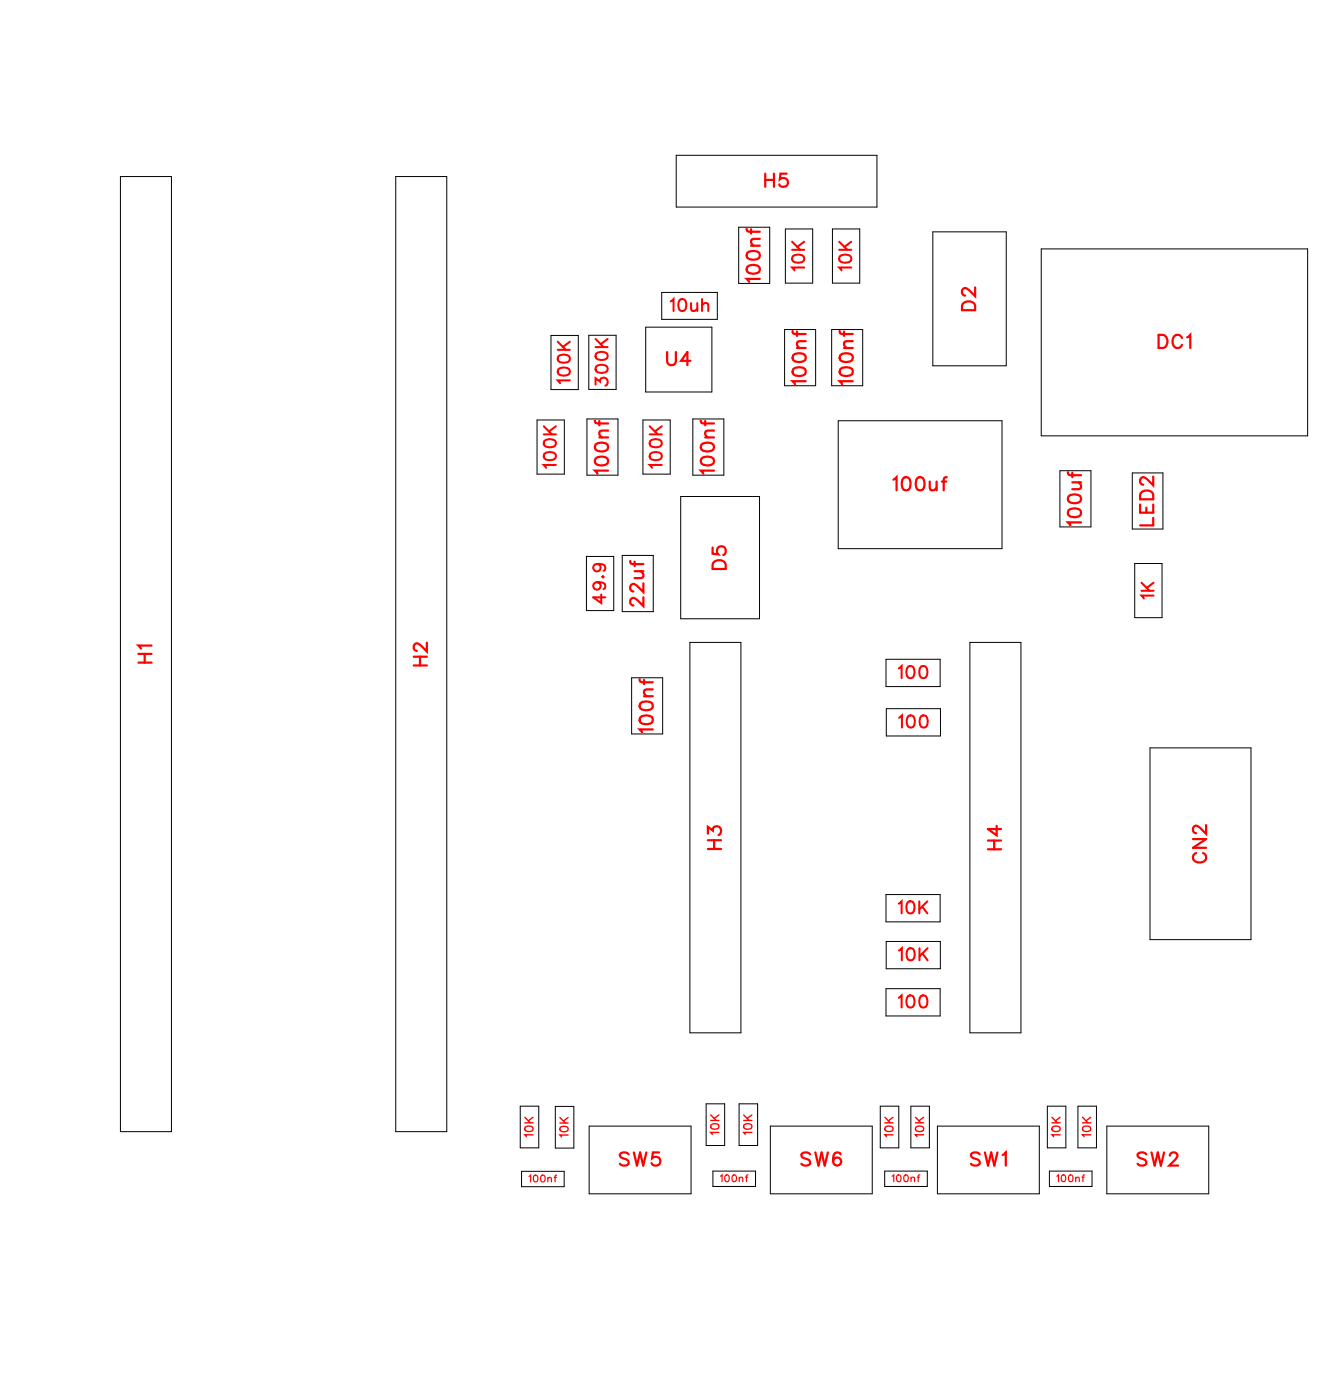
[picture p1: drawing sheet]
<svg xmlns="http://www.w3.org/2000/svg" width="72mm" height="76mm" viewBox="0 0 72 76" stroke-linecap="round" stroke-linejoin="round" font-family="sans-serif">
<g fill="none" stroke="#000" stroke-width=".05">
<path d="M6.5 9.5h2.8v51.6h-2.8zM21.4 9.5h2.7v51.6h-2.7zM29.7 18.1h1.5v2.9h-1.5zM31.8 18.1h1.5v2.9h-1.5zM34.8 17.7h3.6v3.5h-3.6zM35.7 15.8h3v1.4h-3zM36.5 8.4h10.8v2.8h-10.8zM39.9 12.3h1.6v3h-1.6zM42.3 17.8h1.7v3h-1.7zM42.4 12.4h1.5v2.9h-1.5zM44.9 17.8h1.7v3h-1.7zM44.9 12.4h1.5v2.9h-1.5z"/>
<path d="M50.3 12.5h4v7.2h-4zM56.2 13.4h14.4v10.1h-14.4zM29 22.7h1.5v2.9h-1.5zM31.7 30h1.4v3h-1.4zM31.7 22.6h1.7v3h-1.7zM33.6 30h1.7v3h-1.7zM34.1 36.6h1.7v3h-1.7zM34.7 22.7h1.5v2.9h-1.5zM36.7 26.8h4.3v6.6h-4.3zM37.2 34.7h2.8v21h-2.8zM37.4 22.6h1.7v3h-1.7zM45.2 22.7h8.9v6.9h-8.9z"/>
<path d="M47.8 35.6h2.9v1.5h-2.9zM47.8 38.3h3v1.4h-3zM52.3 34.7h2.8v21h-2.8zM57.2 25.4h1.7v3h-1.7zM61.1 25.5h1.7v3.1h-1.7zM61.2 30.4h1.5v2.9h-1.5zM28.1 59.7h1v2.3h-1zM30 59.7h1v2.3h-1zM38.1 59.6h1v2.2h-1zM39.9 59.6h1v2.2h-1zM47.5 59.7h1v2.3h-1zM47.8 48.3h2.9v1.5h-2.9z"/>
<path d="M47.8 53.4h2.9v1.4h-2.9zM47.8 50.8h3v1.5h-3zM49.2 59.7h1v2.3h-1zM56.5 59.7h1v2.3h-1zM58.2 59.7h1v2.3h-1zM62.1 40.4h5.4v10.3h-5.4zM28.1 63.2h2.3v.9h-2.3zM31.8 60.8h5.5v3.6h-5.5zM38.5 63.2h2.3v.8h-2.3zM41.6 60.8h5.5v3.6h-5.5zM47.7 63.2h2.3v.8h-2.3zM50.6 60.8h5.5v3.6h-5.5z"/>
<path d="M56.6 63.2h2.3v.8h-2.3zM59.7 60.8h5.5v3.6h-5.5z"/>
</g>
<g fill="none" stroke="#f00" stroke-width=".12">
<path d="M36 19v.5l.2 .2 .2-.1 .1-.6M37.3 19.5h-.5l.3-.5v.7M40.3 12.3l.1 .2h.6M40.3 14.4l.3-.1a.3 .3 0 0 1 .4 .3 .38 .38 0 0 1-.4 .2 .38 .38 0 0 1-.3-.3zM40.3 13.6l.3-.1a.3 .3 0 0 1 .4 .3 .38 .38 0 0 1-.4 .2 .38 .38 0 0 1-.3-.3zM40.5 13.3h.5M40.5 12.4v.2M41 15.1h-.7l.1 .1M41 12.9h-.4l-.1 .2 .2 .2M41.3 9.4v.7M41.3 9.7h.5M41.8 9.4v.7"/>
<path d="M42.5 9.4h-.4v.3a.25 .25 0 0 1 .4 0 .25 .25 0 0 1-.1 .3 .25 .25 0 0 1-.3-.1M42.8 17.9l.1 .1h.6M42.8 19.9l.3-.1a.3 .3 0 0 1 .4 .3 .38 .38 0 0 1-.4 .2 .38 .38 0 0 1-.3-.3zM42.8 19.2l.3-.1a.3 .3 0 0 1 .4 .2 .38 .38 0 0 1-.4 .2 .38 .38 0 0 1-.3-.2zM43 18.8h.5M43 17.9v.2M43.5 18.4h-.5v.2l.1 .2M45.3 17.9l.2 .1h.5M45.4 19.9l.2-.1a.3 .3 0 0 1 .4 .3 .38 .38 0 0 1-.4 .2 .38 .38 0 0 1-.3-.3zM45.4 19.2l.2-.1a.3 .3 0 0 1 .4 .2 .38 .38 0 0 1-.4 .2 .38 .38 0 0 1-.3-.2zM45.6 18.8h.4M45.6 17.9v.2"/>
<path d="M46 18.4h-.4v.2l.1 .2M52 16.3h.2h.3l.1 .4h-.7zM52.6 15.5v.5l-.3-.3-.2-.2-.2 .2v.1l.2 .2M62.5 18.1h.3a.38 .38 0 0 1 .2 .3 .38 .38 0 0 1-.2 .4h-.3zM63.8 18.2a.26 .26 0 0 0-.3-.1 .26 .26 0 0 0-.2 .2v.2a.26 .26 0 0 0 .2 .3 .26 .26 0 0 0 .3-.2M64.1 18.2l.1-.1v.7M7.5 35.8h.7M7.5 35.3h.7M7.8 35.3v.5M8.2 34.8h-.7l.1 .2M22.3 35.9h.7M22.3 35.4h.7"/>
<path d="M22.7 35.4v.5M23 34.7v.5l-.3-.4-.2-.1-.2 .2v.1l.2 .1M32.1 22.7l.1 .2h.6M32.1 24.8l.3-.2a.3 .3 0 0 1 .4 .3 .38 .38 0 0 1-.4 .2 .38 .38 0 0 1-.3-.2zM32.1 24l.3-.1a.3 .3 0 0 1 .4 .3 .38 .38 0 0 1-.4 .2 .38 .38 0 0 1-.3-.3zM32.3 23.6h.5M32.3 22.7v.3M32.8 25.4h-.7l.1 .2M32.8 23.2l-.4 .1-.1 .1 .2 .2M34 30.3l.1 .1h.6M34.2 30.8h.5M34.2 30.3v.3"/>
<path d="M34.5 36.7l.2 .1h.5M34.6 38.7l.2-.1a.3 .3 0 0 1 .4 .3 .38 .38 0 0 1-.3 .2 .38 .38 0 0 1-.4-.3zM34.6 38l.2-.1a.3 .3 0 0 1 .4 .2 .38 .38 0 0 1-.3 .2 .38 .38 0 0 1-.4-.2zM34.6 30.8l.1 .2v.2h-.5M34.7 32.2v.5l-.3-.3-.3-.1-.1 .1v.1l.2 .2M34.7 31.5v.5l-.3-.4-.3-.1-.1 .2v.1l.2 .1M34.8 37.6h.4M34.8 36.7v.2M35.2 39.4h-.7l.2 .1M35.2 37.2h-.4v.2l.1 .2M37.8 22.7l.2 .2h.5M37.9 24.8l.2-.2a.3 .3 0 0 1 .4 .3 .38 .38 0 0 1-.3 .2 .38 .38 0 0 1-.4-.2z"/>
<path d="M37.9 24l.2-.1a.3 .3 0 0 1 .4 .3 .38 .38 0 0 1-.3 .2 .38 .38 0 0 1-.4-.3zM38.1 23.6h.4M38.1 22.7v.3M38.5 29.6v.3h.3a.25 .25 0 0 1 0-.4 .25 .25 0 0 1 .3 .1 .25 .25 0 0 1-.1 .4M38.5 25.4h-.7l.2 .2M38.5 23.2l-.4 .1v.1l.1 .2M38.6 30.3l.1-.1 .4 .1 .1 .4h-.7zM43.5 20.6h-.7l.1 .1M46 20.6h-.7l.2 .1M48.2 25.9l.2-.1v.7M48.8 25.8h.1a.37 .37 0 0 1 .2 .3 .37 .37 0 0 1-.2 .4 .45 .45 0 0 1-.1-.7zM49.5 25.8h.1a.37 .37 0 0 1 .3 .3 .37 .37 0 0 1-.3 .4 .45 .45 0 0 1-.1-.7z"/>
<path d="M50.2 26v.4l.2 .1 .1-.2M50.5 26v.5M50.8 26h.3M51.1 25.8l-.2 .1v.6M57.6 25.5l.2 .2h.5M57.7 27.5l.2-.1a.3 .3 0 0 1 .4 .3 .38 .38 0 0 1-.3 .2 .38 .38 0 0 1-.4-.3zM57.7 26.8l.2-.1a.3 .3 0 0 1 .4 .3 .38 .38 0 0 1-.3 .2 .38 .38 0 0 1-.4-.3zM57.9 26h.4M57.9 25.5v.3M58.2 26l.1 .2v.2h-.4M58.3 28.2h-.7l.2 .2M61.5 27.2v.5h.7v-.5"/>
<path d="M61.6 26.6a.39 .39 0 0 1 .6 .1v.3h-.7zM61.9 27.4v.3M62.2 25.7v.5l-.3-.3-.2-.1-.2 .1v.1l.2 .2M62.2 28v.4h-.7M38.2 45v-.4l.3 .2a.24 .24 0 0 1 .4-.1 .24 .24 0 0 1-.1 .4M38.2 45.8h.7M38.2 45.4h.7M38.5 45.4v.4M53.3 45.8h.7M53.3 45.4h.7M53.7 45.4v.4M53.8 44.6v.5l-.5-.3h.7"/>
<path d="M64.4 45.3h.7l-.7 .5h.7M64.6 46a.26 .26 0 0 0-.2 .3 .26 .26 0 0 0 .3 .3h.1a.26 .26 0 0 0 .3-.3 .26 .26 0 0 0-.2-.3M65.1 44.5v.5l-.3-.3-.3-.1-.1 .1v.1l.2 .2M33.9 62.3l-.1-.1-.3 .1v.2l.4 .2v.1l-.1 .1-.3-.1M34.2 62.2l.2 .7 .1-.7 .2 .7 .2-.7M35.6 62.2h-.4v.3a.25 .25 0 0 1 .4 0 .25 .25 0 0 1-.1 .4 .25 .25 0 0 1-.3-.1M43.7 62.3l-.1-.1-.3 .1v.2l.4 .2v.1l-.1 .1-.3-.1M44 62.2l.2 .7 .1-.7 .2 .7 .2-.7M45.4 62.3l-.1-.1a.35 .35 0 0 0-.4 .3 .35 .35 0 0 0 .3 .4 .22 .22 0 0 0 .2-.2 .22 .22 0 0 0-.2-.2 .22 .22 0 0 0-.2 .2M52.9 62.3l-.2-.1-.3 .1 .1 .2 .4 .2v.1l-.2 .1-.3-.1M53.2 62.2l.1 .7 .2-.7 .2 .7 .1-.7M54.1 62.3l.2-.1v.7"/>
<path d="M61.9 62.3l-.2-.1-.3 .1 .1 .2 .4 .2v.1l-.2 .1-.3-.1M62.1 62.2l.2 .7 .2-.7 .2 .7 .1-.7M63.1 62.4l.2-.2h.1l.1 .1-.1 .3-.3 .3h.5"/>
</g>
<g fill="none" stroke="#f00" stroke-width=".06">
<path d="M28.6 63.5v-.1v.4M29.6 63.6h.1l.1 .2M29.6 63.6v.2M29.9 63.6h.1M30 63.4v.1v.3M38.9 63.5l.1-.1v.4M39.9 63.6h.2v.2M39.9 63.5v.3M40.2 63.5h.2M40.4 63.4l-.1 .1v.3M48.1 63.5l.1-.1v.4M49.2 63.6h.1l.1 .2"/>
<path d="M49.2 63.5v.3M49.5 63.5h.1M49.6 63.4v.1v.3M57 63.5l.1-.1v.4M58.1 63.6h.1v.2M58.1 63.5v.3M58.4 63.5h.1M58.5 63.4l-.1 .1v.3"/>
<circle cx="28.9" cy="63.6" r=".17"/>
<circle cx="29.3" cy="63.6" r=".17"/>
<circle cx="39.2" cy="63.6" r=".17"/>
<circle cx="39.6" cy="63.6" r=".17"/>
<circle cx="48.5" cy="63.6" r=".17"/>
<circle cx="48.9" cy="63.6" r=".17"/>
<circle cx="57.4" cy="63.6" r=".17"/>
<circle cx="57.8" cy="63.6" r=".17"/>
</g>
<g fill="none" stroke="#f00" stroke-width=".11">
<path d="M30.1 18.9h.7M30.1 18.4l.4 .5M30.1 19.9a.32 .32 0 0 1 .4-.1 .32 .32 0 0 1 .2 .4 .32 .32 0 0 1-.4 .1 .32 .32 0 0 1-.2-.4zM30.1 19.2a.32 .32 0 0 1 .4-.1 .32 .32 0 0 1 .2 .4 .32 .32 0 0 1-.4 .1 .32 .32 0 0 1-.2-.4zM30.8 18.4l-.4 .3M32.1 18.7h.7M32.1 18.3l.5 .4M32.2 19.8a.32 .32 0 0 1 .4-.1 .32 .32 0 0 1 .2 .3 .32 .32 0 0 1-.4 .2 .32 .32 0 0 1-.2-.4zM32.2 19.1a.32 .32 0 0 1 .4-.1 .32 .32 0 0 1 .2 .3 .32 .32 0 0 1-.4 .2 .32 .32 0 0 1-.2-.4zM32.8 18.3l-.4 .3M36.2 16.3l.2-.2v.7M36.7 16.2a.32 .32 0 0 1 .4 .2 .32 .32 0 0 1-.2 .4l-.3-.1v-.3z"/>
<path d="M37.3 16.4v.4h.2l.1-.1M37.6 16.4v.4M37.9 16.5l.1-.1h.2v.4M37.9 16.1v.7M42.8 13.5h.6M42.8 13l.4 .5M42.8 13.8a.32 .32 0 0 1 .4-.1 .32 .32 0 0 1 .2 .4 .32 .32 0 0 1-.4 .1 .32 .32 0 0 1-.2-.4zM43.4 14.4h-.6l.1 .2M43.4 13l-.4 .3M45.3 13.5h.6M45.3 13l.4 .5M45.3 13.8a.32 .32 0 0 1 .4-.1 .32 .32 0 0 1 .2 .4 .32 .32 0 0 1-.4 .1 .32 .32 0 0 1-.2-.4z"/>
<path d="M45.9 14.4h-.6l.1 .2M45.9 13l-.3 .3M29.3 23.4h.7M29.3 23l.5 .4M29.4 24.5a.32 .32 0 0 1 .4-.1 .32 .32 0 0 1 .2 .3 .32 .32 0 0 1-.4 .2 .32 .32 0 0 1-.2-.4zM29.4 23.8a.32 .32 0 0 1 .4-.1 .32 .32 0 0 1 .2 .3 .32 .32 0 0 1-.4 .2 .32 .32 0 0 1-.2-.4zM30 25.1h-.7l.2 .2M30 23l-.4 .3M30.8 20.5h-.7l.1 .2M32.1 20.8v-.4l.3 .2a.22 .22 0 0 1 .3-.2 .22 .22 0 0 1 0 .4M32.2 31.4a.2 .2 0 0 1 .2 .3 .2 .2 0 0 1-.3 .1 .2 .2 0 0 1 0-.3l.1-.1a.31 .31 0 0 1 .5 .3l-.1 .1M32.2 30.4a.2 .2 0 0 1 .2 .3 .2 .2 0 0 1-.3 .1 .2 .2 0 0 1 0-.3l.1-.1a.31 .31 0 0 1 .5 .3l-.1 .1"/>
<path d="M32.4 32.1v.5l-.4-.4h.7M32.5 31.1v.1zM35.1 23.4h.6M35.1 23l.4 .4M35.1 24.5a.32 .32 0 0 1 .4-.1 .32 .32 0 0 1 .2 .3 .32 .32 0 0 1-.4 .2 .32 .32 0 0 1-.2-.4zM35.1 23.8a.32 .32 0 0 1 .4-.1 .32 .32 0 0 1 .2 .3 .32 .32 0 0 1-.4 .2 .32 .32 0 0 1-.2-.4zM35.7 25.1h-.6l.1 .2M35.7 23l-.4 .3M48.5 36.1l.2-.1v.6M48.5 38.7l.2-.1v.7M49 36a.32 .32 0 0 1 .4 .2 .32 .32 0 0 1-.2 .4l-.2-.1-.1-.3zM49 38.6a.32 .32 0 0 1 .4 .3 .32 .32 0 0 1-.2 .4l-.2-.2-.1-.2z"/>
<path d="M49.7 36a.32 .32 0 0 1 .4 .2 .32 .32 0 0 1-.2 .4l-.3-.1v-.3zM49.7 38.6a.32 .32 0 0 1 .4 .3 .32 .32 0 0 1-.2 .4l-.2-.2-.1-.2zM61.6 31.9h.7M61.6 31.5l.4 .4M62.3 32.1h-.7l.1 .2M62.3 31.5l-.4 .2M48.5 53.9l.2-.2v.7M48.5 48.8l.2-.1v.6M48.5 51.3l.2-.1v.6M49 53.8a.32 .32 0 0 1 .4 .2 .32 .32 0 0 1-.2 .4l-.2-.1-.1-.3zM49 48.7a.32 .32 0 0 1 .4 .2 .32 .32 0 0 1-.2 .4l-.2-.1-.1-.3zM49 51.2a.32 .32 0 0 1 .4 .2 .32 .32 0 0 1-.2 .4l-.2-.1-.1-.2z"/>
<path d="M49.6 48.7v.6M49.6 51.2v.6M49.7 53.8a.32 .32 0 0 1 .4 .2 .32 .32 0 0 1-.2 .4l-.3-.1v-.3zM49.8 48.9l.3 .4M49.8 51.5l.3 .3M50.1 48.7l-.5 .4M50.1 51.2l-.5 .4"/>
</g>
<g fill="none" stroke="#f00" stroke-width=".07">
<path d="M28.3 60.6h.5M28.3 60.3l.3 .3M28.8 61.3h-.5l.1 .1M28.8 60.3l-.3 .2M30.2 60.6h.5M30.2 60.3l.3 .3M30.7 61.3h-.5l.1 .1M30.7 60.3l-.3 .2M38.4 60.5h.4M38.4 60.2l.3 .3M38.8 61.1h-.4v.1M38.8 60.2l-.3 .2"/>
<path d="M40.1 60.5h.5M40.1 60.2l.3 .3M40.6 61.1h-.5l.1 .1M40.6 60.2l-.3 .2M47.8 60.6h.4M47.8 60.3l.3 .3M48.2 61.3h-.4v.1M48.2 60.3l-.3 .2M49.4 60.6h.4M49.4 60.3l.3 .3M49.8 61.3h-.4l.1 .1M49.8 60.3l-.2 .2"/>
<path d="M56.8 60.6h.4M56.8 60.3l.3 .3M57.2 61.3h-.4l.1 .1M57.2 60.3l-.2 .2M58.4 60.6h.5M58.4 60.3l.3 .3M58.9 61.3h-.5l.1 .1M58.9 60.3l-.3 .2"/>
<circle cx="28.5" cy="60.9" r=".2"/>
<circle cx="30.4" cy="60.9" r=".2"/>
<circle cx="38.6" cy="60.8" r=".2"/>
<circle cx="40.3" cy="60.8" r=".2"/>
<circle cx="48" cy="60.9" r=".2"/>
<circle cx="49.6" cy="60.9" r=".2"/>
<circle cx="57" cy="60.9" r=".2"/>
<circle cx="58.6" cy="60.9" r=".2"/>
</g>
<g font-size="1.2" fill="#fff">
<text x="41.2" y="10.4">H5</text>
<text x="41.3" y="15.3" transform="rotate(-90 41.3 15.3)">100nf</text>
<text x="52.9" y="16.8" transform="rotate(-90 52.9 16.8)">D2</text>
<text x="35.9" y="20">U4</text>
<text x="43.8" y="20.8" transform="rotate(-90 43.8 20.8)">100nf</text>
<text x="46.3" y="20.8" transform="rotate(-90 46.3 20.8)">100nf</text>
<text x="62.5" y="19.1">DC1</text>
<text x="33.1" y="25.6" transform="rotate(-90 33.1 25.6)">100nf</text>
<text x="38.8" y="25.6" transform="rotate(-90 38.8 25.6)">100nf</text>
<text x="48.2" y="26.8">100uf</text>
<text x="58.6" y="28.4" transform="rotate(-90 58.6 28.4)">100uf</text>
<text x="62.5" y="28.4" transform="rotate(-90 62.5 28.4)">LED2</text>
<text x="8.5" y="35.8" transform="rotate(-90 8.5 35.8)">H1</text>
<text x="23.3" y="36" transform="rotate(-90 23.3 36)">H2</text>
<text x="35" y="32.8" transform="rotate(-90 35 32.8)">22uf</text>
<text x="39.5" y="30.8" transform="rotate(-90 39.5 30.8)">D5</text>
<text x="35.5" y="39.6" transform="rotate(-90 35.5 39.6)">100nf</text>
<text x="39.2" y="45.9" transform="rotate(-90 39.2 45.9)">H3</text>
<text x="54.3" y="45.9" transform="rotate(-90 54.3 45.9)">H4</text>
<text x="65.4" y="46.6" transform="rotate(-90 65.4 46.6)">CN2</text>
<text x="33.4" y="63.2">SW5</text>
<text x="43.2" y="63.2">SW6</text>
<text x="52.3" y="63.2">SW1</text>
<text x="61.3" y="63.2">SW2</text>
</g>
<g font-size="1.1" fill="#fff">
<text x="36.1" y="17.1">10uh</text>
<text x="43.7" y="14.7" transform="rotate(-90 43.7 14.7)">10K</text>
<text x="46.2" y="14.7" transform="rotate(-90 46.2 14.7)">10K</text>
<text x="31" y="20.7" transform="rotate(-90 31 20.7)">100K</text>
<text x="33.1" y="20.9" transform="rotate(-90 33.1 20.9)">300K</text>
<text x="30.3" y="25.3" transform="rotate(-90 30.3 25.3)">100K</text>
<text x="36" y="25.3" transform="rotate(-90 36 25.3)">100K</text>
<text x="32.9" y="32.6" transform="rotate(-90 32.9 32.6)">49.9</text>
<text x="62.5" y="32.4" transform="rotate(-90 62.5 32.4)">1K</text>
<text x="48.5" y="36.9">100</text>
<text x="48.5" y="39.5">100</text>
<text x="48.5" y="49.6">10K</text>
<text x="48.5" y="52.1">10K</text>
<text x="48.5" y="54.7">100</text>
</g>
<g font-size=".7" fill="#fff">
<text x="29" y="61.4" transform="rotate(-90 29 61.4)">10K</text>
<text x="30.8" y="61.4" transform="rotate(-90 30.8 61.4)">10K</text>
<text x="39" y="61.3" transform="rotate(-90 39 61.3)">10K</text>
<text x="40.8" y="61.3" transform="rotate(-90 40.8 61.3)">10K</text>
<text x="48.4" y="61.4" transform="rotate(-90 48.4 61.4)">10K</text>
<text x="50" y="61.4" transform="rotate(-90 50 61.4)">10K</text>
<text x="57.4" y="61.4" transform="rotate(-90 57.4 61.4)">10K</text>
<text x="59.1" y="61.4" transform="rotate(-90 59.1 61.4)">10K</text>
</g>
<g font-size=".6" fill="#fff">
<text x="28.5" y="64">100nf</text>
<text x="38.8" y="63.9">100nf</text>
<text x="48.1" y="63.9">100nf</text>
<text x="57" y="63.9">100nf</text>
</g>
</svg>
